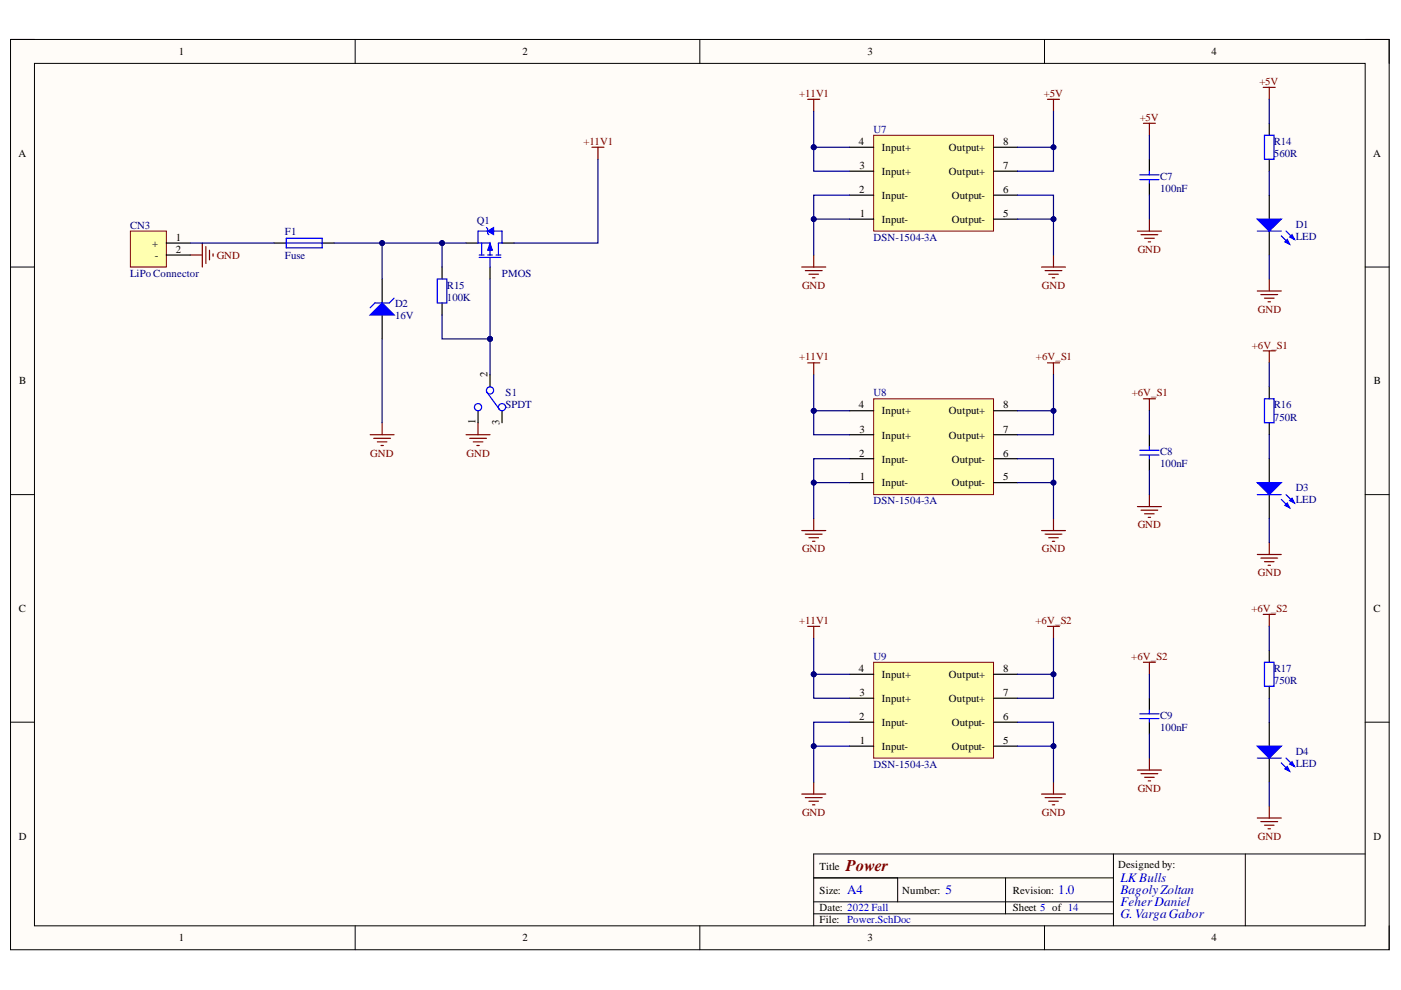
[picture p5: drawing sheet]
<svg xmlns="http://www.w3.org/2000/svg" width="297mm" height="210mm" viewBox="0 0 297 210" stroke-linecap="round" stroke-linejoin="round" font-family="sans-serif">
<path d="M2.2 8.4h292.3v193h-292.3z" fill-rule="evenodd" fill="#fffcf8"/>
<path d="M2.2 8.4h292.3v193h-292.3z" fill="none" stroke="#000" stroke-width=".21"/>
<path d="M7.3 13.4h282.1v182.9h-282.1z" fill-rule="evenodd" fill="#fffcf8"/>
<g fill="none" stroke="#000" stroke-width=".21">
<path d="M2.2 8.4h5.1M7.3 13.4h282.1v182.9h-282.1zM75.3 8.4v5M148.4 8.4v5M221.5 8.4v5M289.4 8.4h5.1v5M2.2 56.6h5.1M289.4 56.6h5.1M2.2 104.9h5.1M289.4 104.9h5.1M2.2 153.1h5.1M289.4 153.1h5.1"/>
<path d="M75.3 196.3v5.1M148.4 196.3v5.1M172.5 193.8h63.6M172.5 191.2h63.6M172.5 186.1h63.6M190.3 186.1v5.1M213.2 186.1v7.7M221.5 196.3v5.1M236.1 181.1v15.2M264 181.1v15.2M289.4 181.1h-116.9v15.2M294.5 196.3v5.1"/>
</g>
<path d="M40.4 54.1h2.5M42.9 51.5v5.1M43.7 52.3v3.6M44.4 53.1v2M45.2 53.8v.5" fill="none" stroke="#800000" stroke-width=".25"/>
<path d="M58.1 51.5h2.6M68.3 51.5h2.6M98.8 51.5h2.6M103.9 56.6v2.6M106.4 51.5h2.6" fill="none" stroke="#000" stroke-width=".25"/>
<path d="M60.7 50.5h7.6v2.1h-7.6zM60.7 51.5h7.6M101.4 51.5h2.5v2.6M101.6 54.6h4.6M101.6 54.1h1M102.1 51.5v2.6M103.4 54.1h1M103.9 54.6v2M105.2 54.1h1M105.7 51.5v2.6" fill="none" stroke="#00f" stroke-width=".25"/>
<path d="M103.9 51.5l.5 1.6h-1z" fill="#00f"/>
<path d="M103.9 51.5l.5 1.6h-1z" fill="none" stroke="#00f" stroke-width=".21"/>
<path d="M106.4 49v2.5h-.7" fill="none" stroke="#00f" stroke-width=".25"/>
<path d="M103.4 49l1.3-.8v1.6z" fill="#00f"/>
<path d="M103.4 49l1.3-.8v1.6z" fill="none" stroke="#00f" stroke-width=".21"/>
<path d="M92.7 59.2h2v5h-2zM103.1 48.2l.3 .3v1l.2 .3M103.4 49h-2v2.5M104.7 49h1.7" fill="none" stroke="#00f" stroke-width=".25"/>
<path d="M81 59.2v5M93.7 56.6v2.6M81 66.8v5.1M93.7 64.2v2.6" fill="none" stroke="#000" stroke-width=".25"/>
<path d="M78.5 66.8l2.5-2.6 2.6 2.6z" fill="#00f"/>
<path d="M78.5 66.8l2.5-2.6 2.6 2.6zM83.6 63.2l-1.1 1h-3l-1 1" fill="none" stroke="#00f" stroke-width=".25"/>
<path d="M125.5 31.2h2.5M126.8 31.2v2.6M78.5 92.2h5.1M79.2 92.9h3.6M80 93.7h2M80.8 94.5h.5M81 89.6v2.6M98.8 92.2h5.1M99.6 92.9h3.5M100.3 93.7h2.1M101.1 94.5h.5M101.4 89.6v2.6" fill="none" stroke="#800000" stroke-width=".25"/>
<path d="M185.2 28.7h25.4v20.3h-25.4z" fill-rule="evenodd" fill="#ffffb0"/>
<path d="M185.2 28.7h25.4v20.3h-25.4z" fill="none" stroke="#800000" stroke-width=".21"/>
<path d="M180.1 31.2h5.1M180.1 36.3h5.1M210.6 31.2h5.1M210.6 36.3h5.1M180.1 41.4h5.1M180.1 46.5h5.1M210.6 41.4h5.1M210.6 46.5h5.1" fill="none" stroke="#000" stroke-width=".25"/>
<g fill="none" stroke="#800000" stroke-width=".25">
<path d="M171.3 21.1h2.5M172.5 21.1v2.5M222.1 21.1h2.5M223.4 21.1v2.5M170 56.6h5.1M170.7 57.4h3.6M171.5 58.1h2M172.3 58.9h.5M172.5 54.1v2.5M220.8 56.6h5.1M221.6 57.4h3.5M222.3 58.1h2.1"/>
<path d="M223.1 58.9h.5M223.4 54.1v2.5"/>
</g>
<path d="M185.2 84.6h25.4v20.3h-25.4z" fill-rule="evenodd" fill="#ffffb0"/>
<path d="M185.2 84.6h25.4v20.3h-25.4z" fill="none" stroke="#800000" stroke-width=".21"/>
<path d="M180.1 87.1h5.1M180.1 92.2h5.1M180.1 97.3h5.1M210.6 87.1h5.1M210.6 92.2h5.1M210.6 97.3h5.1M180.1 102.3h5.1M210.6 102.3h5.1" fill="none" stroke="#000" stroke-width=".25"/>
<g fill="none" stroke="#800000" stroke-width=".25">
<path d="M171.3 76.9h2.5M172.5 76.9v2.6M222.1 76.9h2.5M223.4 76.9v2.6M170 112.5h5.1M170.7 113.3h3.6M171.5 114h2M172.3 114.8h.5M172.5 109.9v2.6M220.8 112.5h5.1M221.6 113.3h3.5M222.3 114h2.1"/>
<path d="M223.1 114.8h.5M223.4 109.9v2.6"/>
</g>
<path d="M27.6 49h7.7v7.6h-7.7z" fill-rule="evenodd" fill="#ffffb0"/>
<path d="M27.6 49h7.7v7.6h-7.7z" fill="none" stroke="#800000" stroke-width=".21"/>
<path d="M243.7 33.8v2.5M243.7 38.8v2.6M35.3 51.5h5.1M35.3 54.1h5.1M269.1 41.4v5.1M269.1 49v5.1M243.7 92.2v2.5M243.7 97.3v2.5" fill="none" stroke="#000" stroke-width=".25"/>
<path d="M241.7 37.1h4M241.7 38.1h4M243.7 36.3v.8M243.7 38.1v.7M241.7 95.5h4M241.7 96.5h4M243.7 94.7v.8M243.7 96.5v.8" fill="none" stroke="#00f" stroke-width=".25"/>
<g fill="none" stroke="#800000" stroke-width=".25">
<path d="M242.4 26.1h2.6M243.7 26.1v2.6M241.2 49h5M241.9 49.8h3.6M242.7 50.5h2M243.4 51.3h.5M243.7 46.5v2.5M242.4 84.6h2.6M243.7 84.6v2.5M241.2 107.4h5M241.9 108.2h3.6M242.7 108.9h2"/>
<path d="M243.4 109.7h.5M243.7 104.9v2.5"/>
</g>
<path d="M266.6 46.5h5.1l-2.6 2.5z" fill="#00f"/>
<path d="M266.6 46.5h5.1l-2.6 2.5zM271.7 50l1.7 1.8M272.7 49l1.7 1.8" fill="none" stroke="#00f" stroke-width=".25"/>
<path d="M272.4 51.3l.5-.5 .5 1z" fill="#00f"/>
<path d="M272.4 51.3l.5-.5 .5 1z" fill="none" stroke="#00f" stroke-width=".25"/>
<path d="M273.4 50.3l.5-.5 .5 1z" fill="#00f"/>
<path d="M268.1 28.7h2v5.1h-2zM266.6 49h5.1M273.4 50.3l.5-.5 .5 1z" fill="none" stroke="#00f" stroke-width=".25"/>
<path d="M269.1 26.1v2.6M269.1 33.8v2.5M269.1 97.3v5M269.1 104.9v5" fill="none" stroke="#000" stroke-width=".25"/>
<path d="M267.8 18.5h2.6M269.1 18.5v2.6M269.1 59.2v2.5M266.6 61.7h5.1M267.3 62.5h3.6M268.1 63.2h2M268.9 64h.5" fill="none" stroke="#800000" stroke-width=".25"/>
<path d="M266.6 102.3h5.1l-2.6 2.6z" fill="#00f"/>
<path d="M266.6 102.3h5.1l-2.6 2.6zM271.7 105.9l1.7 1.8M272.7 104.9l1.7 1.7" fill="none" stroke="#00f" stroke-width=".25"/>
<path d="M272.4 107.2l.5-.6 .5 1.1z" fill="#00f"/>
<path d="M272.4 107.2l.5-.6 .5 1.1z" fill="none" stroke="#00f" stroke-width=".25"/>
<path d="M273.4 106.1l.5-.5 .5 1z" fill="#00f"/>
<path d="M268.1 84.6h2v5h-2zM266.6 104.9h5.1M273.4 106.1l.5-.5 .5 1z" fill="none" stroke="#00f" stroke-width=".25"/>
<path d="M269.1 82v2.6M269.1 89.6v2.6" fill="none" stroke="#000" stroke-width=".25"/>
<path d="M267.8 74.4h2.6M269.1 74.4v2.5M266.6 117.6h5.1M267.3 118.3h3.6M268.1 119.1h2M268.9 119.9h.5M269.1 115v2.6" fill="none" stroke="#800000" stroke-width=".25"/>
<path d="M185.2 140.4h25.4v20.3h-25.4z" fill-rule="evenodd" fill="#ffffb0"/>
<path d="M185.2 140.4h25.4v20.3h-25.4z" fill="none" stroke="#800000" stroke-width=".21"/>
<path d="M180.1 143h5.1M180.1 148h5.1M180.1 153.1h5.1M180.1 158.2h5.1M210.6 143h5.1M210.6 148h5.1M210.6 153.1h5.1M210.6 158.2h5.1M243.7 148v2.6M243.7 153.1v2.6M269.1 153.1v5.1M269.1 160.7v5.1" fill="none" stroke="#000" stroke-width=".25"/>
<g fill="none" stroke="#800000" stroke-width=".25">
<path d="M171.3 132.8h2.5M172.5 132.8v2.5M222.1 132.8h2.5M223.4 132.8v2.5M242.4 140.4h2.6M243.7 140.4v2.6M170 168.4h5.1M170.7 169.1h3.6M171.5 169.9h2M172.3 170.6h.5M172.5 165.8v2.6M220.8 168.4h5.1"/>
<path d="M221.6 169.1h3.5M222.3 169.9h2.1M223.1 170.6h.5M223.4 165.8v2.6M241.2 163.3h5M241.9 164h3.6M242.7 164.8h2M243.4 165.6h.5M243.7 160.7v2.6"/>
</g>
<path d="M241.7 151.3h4M241.7 152.4h4M243.7 150.6v.7M243.7 152.4v.7" fill="none" stroke="#00f" stroke-width=".25"/>
<path d="M266.6 158.2h5.1l-2.6 2.5z" fill="#00f"/>
<path d="M266.6 158.2h5.1l-2.6 2.5zM271.7 161.8l1.7 1.7M272.7 160.7l1.7 1.8" fill="none" stroke="#00f" stroke-width=".25"/>
<path d="M272.4 163l.5-.5 .5 1z" fill="#00f"/>
<path d="M272.4 163l.5-.5 .5 1z" fill="none" stroke="#00f" stroke-width=".25"/>
<path d="M273.4 162l.5-.5 .5 1z" fill="#00f"/>
<path d="M268.1 140.4h2v5.1h-2zM266.6 160.7h5.1M273.4 162l.5-.5 .5 1z" fill="none" stroke="#00f" stroke-width=".25"/>
<path d="M269.1 137.9v2.5M269.1 145.5v2.5" fill="none" stroke="#000" stroke-width=".25"/>
<path d="M267.8 130.3h2.6M269.1 130.3v2.5M266.6 173.4h5.1M267.3 174.2h3.6M268.1 175h2M268.9 175.7h.5M269.1 170.9v2.5" fill="none" stroke="#800000" stroke-width=".25"/>
<path d="M126.8 33.8v17.7h-17.8M81 51.5v7.7" fill="none" stroke="#000080" stroke-width=".25"/>
<circle cx="81" cy="51.5" r=".51" fill="#000080"/>
<circle cx="81" cy="51.5" r=".51" fill="none" stroke="#000080" stroke-width=".21"/>
<path d="M93.7 51.5v5.1" fill="none" stroke="#000080" stroke-width=".25"/>
<circle cx="93.7" cy="51.5" r=".51" fill="#000080"/>
<circle cx="93.7" cy="51.5" r=".51" fill="none" stroke="#000080" stroke-width=".21"/>
<path d="M103.9 71.9v7.6" fill="none" stroke="#000080" stroke-width=".25"/>
<circle cx="103.9" cy="71.9" r=".51" fill="#000080"/>
<circle cx="103.9" cy="71.9" r=".51" fill="none" stroke="#000080" stroke-width=".21"/>
<path d="M172.5 31.2h7.6M81 71.9v17.7" fill="none" stroke="#000080" stroke-width=".25"/>
<circle cx="172.5" cy="31.2" r=".51" fill="#000080"/>
<circle cx="172.5" cy="31.2" r=".51" fill="none" stroke="#000080" stroke-width=".21"/>
<path d="M172.5 31.2v5.1h7.6" fill="none" stroke="#000080" stroke-width=".25"/>
<circle cx="172.5" cy="31.2" r=".51" fill="#000080"/>
<circle cx="172.5" cy="31.2" r=".51" fill="none" stroke="#000080" stroke-width=".21"/>
<path d="M180.1 41.4h-7.6v12.7" fill="none" stroke="#000080" stroke-width=".25"/>
<circle cx="172.5" cy="46.5" r=".51" fill="#000080"/>
<circle cx="172.5" cy="46.5" r=".51" fill="none" stroke="#000080" stroke-width=".21"/>
<path d="M172.5 46.5h7.6" fill="none" stroke="#000080" stroke-width=".25"/>
<circle cx="172.5" cy="46.5" r=".51" fill="#000080"/>
<circle cx="172.5" cy="46.5" r=".51" fill="none" stroke="#000080" stroke-width=".21"/>
<path d="M223.4 23.6v7.6h-7.7" fill="none" stroke="#000080" stroke-width=".25"/>
<circle cx="223.4" cy="31.2" r=".51" fill="#000080"/>
<circle cx="223.4" cy="31.2" r=".51" fill="none" stroke="#000080" stroke-width=".21"/>
<path d="M223.4 31.2v5.1h-7.7" fill="none" stroke="#000080" stroke-width=".25"/>
<circle cx="223.4" cy="31.2" r=".51" fill="#000080"/>
<circle cx="223.4" cy="31.2" r=".51" fill="none" stroke="#000080" stroke-width=".21"/>
<path d="M215.7 41.4h7.7v12.7" fill="none" stroke="#000080" stroke-width=".25"/>
<circle cx="223.4" cy="46.5" r=".51" fill="#000080"/>
<circle cx="223.4" cy="46.5" r=".51" fill="none" stroke="#000080" stroke-width=".21"/>
<path d="M215.7 46.5h7.7" fill="none" stroke="#000080" stroke-width=".25"/>
<circle cx="223.4" cy="46.5" r=".51" fill="#000080"/>
<circle cx="223.4" cy="46.5" r=".51" fill="none" stroke="#000080" stroke-width=".21"/>
<path d="M172.5 79.5v7.6" fill="none" stroke="#000080" stroke-width=".25"/>
<circle cx="172.5" cy="87.1" r=".51" fill="#000080"/>
<circle cx="172.5" cy="87.1" r=".51" fill="none" stroke="#000080" stroke-width=".21"/>
<path d="M172.5 87.1h7.6" fill="none" stroke="#000080" stroke-width=".25"/>
<circle cx="172.5" cy="87.1" r=".51" fill="#000080"/>
<circle cx="172.5" cy="87.1" r=".51" fill="none" stroke="#000080" stroke-width=".21"/>
<path d="M172.5 87.1v5.1h7.6" fill="none" stroke="#000080" stroke-width=".25"/>
<circle cx="172.5" cy="87.1" r=".51" fill="#000080"/>
<circle cx="172.5" cy="87.1" r=".51" fill="none" stroke="#000080" stroke-width=".21"/>
<path d="M180.1 97.3h-7.6v12.6" fill="none" stroke="#000080" stroke-width=".25"/>
<circle cx="172.5" cy="102.3" r=".51" fill="#000080"/>
<circle cx="172.5" cy="102.3" r=".51" fill="none" stroke="#000080" stroke-width=".21"/>
<path d="M172.5 102.3h7.6" fill="none" stroke="#000080" stroke-width=".25"/>
<circle cx="172.5" cy="102.3" r=".51" fill="#000080"/>
<circle cx="172.5" cy="102.3" r=".51" fill="none" stroke="#000080" stroke-width=".21"/>
<path d="M223.4 79.5v7.6h-7.7" fill="none" stroke="#000080" stroke-width=".25"/>
<circle cx="223.4" cy="87.1" r=".51" fill="#000080"/>
<circle cx="223.4" cy="87.1" r=".51" fill="none" stroke="#000080" stroke-width=".21"/>
<path d="M223.4 87.1v5.1h-7.7" fill="none" stroke="#000080" stroke-width=".25"/>
<circle cx="223.4" cy="87.1" r=".51" fill="#000080"/>
<circle cx="223.4" cy="87.1" r=".51" fill="none" stroke="#000080" stroke-width=".21"/>
<path d="M215.7 97.3h7.7v12.6" fill="none" stroke="#000080" stroke-width=".25"/>
<circle cx="223.4" cy="102.3" r=".51" fill="#000080"/>
<circle cx="223.4" cy="102.3" r=".51" fill="none" stroke="#000080" stroke-width=".21"/>
<path d="M215.7 102.3h7.7" fill="none" stroke="#000080" stroke-width=".25"/>
<circle cx="223.4" cy="102.3" r=".51" fill="#000080"/>
<circle cx="223.4" cy="102.3" r=".51" fill="none" stroke="#000080" stroke-width=".21"/>
<path d="M172.5 23.6v7.6M40.4 51.5h17.7" fill="none" stroke="#000080" stroke-width=".25"/>
<circle cx="172.5" cy="31.2" r=".51" fill="#000080"/>
<circle cx="172.5" cy="31.2" r=".51" fill="none" stroke="#000080" stroke-width=".21"/>
<path d="M243.7 28.7v5.1M269.1 21.1v5M269.1 36.3v5.1M243.7 41.4v5.1M269.1 54.1v5.1M269.1 76.9v5.1M243.7 87.1v5.1M243.7 99.8v5.1M269.1 92.2v5.1M269.1 109.9v5.1M172.5 135.3v7.7" fill="none" stroke="#000080" stroke-width=".25"/>
<circle cx="172.5" cy="143" r=".51" fill="#000080"/>
<circle cx="172.5" cy="143" r=".51" fill="none" stroke="#000080" stroke-width=".21"/>
<path d="M172.5 143h7.6" fill="none" stroke="#000080" stroke-width=".25"/>
<circle cx="172.5" cy="143" r=".51" fill="#000080"/>
<circle cx="172.5" cy="143" r=".51" fill="none" stroke="#000080" stroke-width=".21"/>
<path d="M172.5 143v5h7.6" fill="none" stroke="#000080" stroke-width=".25"/>
<circle cx="172.5" cy="143" r=".51" fill="#000080"/>
<circle cx="172.5" cy="143" r=".51" fill="none" stroke="#000080" stroke-width=".21"/>
<path d="M180.1 153.1h-7.6v12.7" fill="none" stroke="#000080" stroke-width=".25"/>
<circle cx="172.5" cy="158.2" r=".51" fill="#000080"/>
<circle cx="172.5" cy="158.2" r=".51" fill="none" stroke="#000080" stroke-width=".21"/>
<path d="M172.5 158.2h7.6" fill="none" stroke="#000080" stroke-width=".25"/>
<circle cx="172.5" cy="158.2" r=".51" fill="#000080"/>
<circle cx="172.5" cy="158.2" r=".51" fill="none" stroke="#000080" stroke-width=".21"/>
<path d="M223.4 135.3v7.7h-7.7" fill="none" stroke="#000080" stroke-width=".25"/>
<circle cx="223.4" cy="143" r=".51" fill="#000080"/>
<circle cx="223.4" cy="143" r=".51" fill="none" stroke="#000080" stroke-width=".21"/>
<path d="M223.4 143v5h-7.7" fill="none" stroke="#000080" stroke-width=".25"/>
<circle cx="223.4" cy="143" r=".51" fill="#000080"/>
<circle cx="223.4" cy="143" r=".51" fill="none" stroke="#000080" stroke-width=".21"/>
<path d="M215.7 153.1h7.7v12.7" fill="none" stroke="#000080" stroke-width=".25"/>
<circle cx="223.4" cy="158.2" r=".51" fill="#000080"/>
<circle cx="223.4" cy="158.2" r=".51" fill="none" stroke="#000080" stroke-width=".21"/>
<path d="M215.7 158.2h7.7" fill="none" stroke="#000080" stroke-width=".25"/>
<circle cx="223.4" cy="158.2" r=".51" fill="#000080"/>
<circle cx="223.4" cy="158.2" r=".51" fill="none" stroke="#000080" stroke-width=".21"/>
<path d="M70.9 51.5h27.9M269.1 132.8v5.1M243.7 143v5M243.7 155.7v5M269.1 148v5.1M269.1 165.8v5.1" fill="none" stroke="#000080" stroke-width=".25"/>
<circle cx="81" cy="51.5" r=".51" fill="#000080"/>
<circle cx="81" cy="51.5" r=".51" fill="none" stroke="#000080" stroke-width=".21"/>
<circle cx="93.7" cy="51.5" r=".51" fill="#000080"/>
<circle cx="93.7" cy="51.5" r=".51" fill="none" stroke="#000080" stroke-width=".21"/>
<path d="M103.9 59.2v12.7" fill="none" stroke="#000080" stroke-width=".25"/>
<circle cx="103.9" cy="71.9" r=".51" fill="#000080"/>
<circle cx="103.9" cy="71.9" r=".51" fill="none" stroke="#000080" stroke-width=".21"/>
<path d="M93.7 66.8v5.1h10.2" fill="none" stroke="#000080" stroke-width=".25"/>
<circle cx="103.9" cy="71.9" r=".51" fill="#000080"/>
<circle cx="103.9" cy="71.9" r=".51" fill="none" stroke="#000080" stroke-width=".21"/>
<path d="M103.9 79.5v2.5M101.4 87.1v2.5M106.4 87.1v2.5" fill="none" stroke="#000" stroke-width=".25"/>
<g fill="none" stroke="#00f" stroke-width=".25">
<path d="M103.1 83l2.8 3.8"/>
<circle cx="101.4" cy="86.3" r=".76"/>
<circle cx="103.9" cy="82.8" r=".76"/>
<circle cx="106.4" cy="86.3" r=".76"/>
</g>
<text font-size="3.5" fill="#800000" x="179.4" y="184.6">Power</text>
<g font-size="2.8" fill="#00f">
<text x="179.6" y="189.6">A4</text>
<text x="200.4" y="189.6">5</text>
<text x="224.4" y="189.6">1.0</text>
<text x="237.6" y="187.1">LKBulls</text>
<text x="237.6" y="189.6">BagolyZoltan</text>
<text x="237.6" y="192.2">FeherDaniel</text>
<text x="237.6" y="194.7">G. VargaGabor</text>
</g>
<g font-size="2.3">
<text x="37.9" y="11.7">1</text>
<text x="110.7" y="11.7">2</text>
<text x="183.9" y="11.7">3</text>
<text x="256.9" y="11.7">4</text>
<text x="3.9" y="33.3">A</text>
<text x="182.1" y="30.8">4</text>
<text x="182.2" y="35.9">3</text>
<text x="187" y="32">Input+</text>
<text x="201.2" y="32">Output+</text>
<text x="212.7" y="30.8">8</text>
<text x="212.7" y="35.9">7</text>
<text x="291.1" y="33.3">A</text>
<text x="182.2" y="40.9">2</text>
<text x="187" y="37.1">Input+</text>
<text x="201.2" y="37.1">Output+</text>
<text x="212.7" y="40.9">6</text>
<text x="182.3" y="46">1</text>
<text x="187" y="42.2">Input-</text>
<text x="187" y="47.3">Input-</text>
<text x="201.8" y="42.2">Output-</text>
<text x="201.8" y="47.3">Output-</text>
<text x="212.7" y="46">5</text>
<text x="32.2" y="52.3">+</text>
<text x="37.3" y="51.1">1</text>
<text x="37.3" y="53.6">2</text>
<text x="32.8" y="54.9">-</text>
<text x="4.1" y="81.5">B</text>
<text x="103.4" y="80" transform="rotate(-90 103.4 80)">2</text>
<text x="291.3" y="81.5">B</text>
<text x="100.8" y="90" transform="rotate(-90 100.8 90)">1</text>
<text x="182.1" y="86.6">4</text>
<text x="187" y="87.8">Input+</text>
<text x="201.2" y="87.8">Output+</text>
<text x="212.7" y="86.6">8</text>
<text x="105.9" y="90" transform="rotate(-90 105.9 90)">3</text>
<text x="182.2" y="91.7">3</text>
<text x="187" y="93">Input+</text>
<text x="201.2" y="93">Output+</text>
<text x="212.7" y="91.7">7</text>
<text x="182.2" y="96.8">2</text>
<text x="182.3" y="101.9">1</text>
<text x="187" y="98.1">Input-</text>
<text x="201.8" y="98.1">Output-</text>
<text x="212.7" y="96.8">6</text>
<text x="212.7" y="101.9">5</text>
<text x="187" y="103.1">Input-</text>
<text x="201.8" y="103.1">Output-</text>
<text x="4" y="129.8">C</text>
<text x="291.2" y="129.8">C</text>
<text x="182.1" y="142.4">4</text>
<text x="187" y="143.7">Input+</text>
<text x="201.2" y="143.7">Output+</text>
<text x="212.7" y="142.4">8</text>
<text x="182.2" y="147.5">3</text>
<text x="187" y="148.9">Input+</text>
<text x="201.2" y="148.9">Output+</text>
<text x="212.7" y="147.5">7</text>
<text x="182.2" y="152.7">2</text>
<text x="187" y="153.9">Input-</text>
<text x="201.8" y="153.9">Output-</text>
<text x="212.7" y="152.7">6</text>
<text x="182.3" y="157.7">1</text>
<text x="187" y="159">Input-</text>
<text x="201.8" y="159">Output-</text>
<text x="212.7" y="157.7">5</text>
<text x="4" y="178">D</text>
<text x="291.2" y="178">D</text>
<text x="173.8" y="184.4">Title</text>
<text x="237.1" y="184.1">Designed by:</text>
<text x="173.8" y="189.4">Size:</text>
<text x="191.3" y="189.4">Number:</text>
<text x="214.7" y="189.4">Revision:</text>
<text x="173.8" y="193.3">Date: 2022 Fall</text>
<text x="173.8" y="195.8">File:</text>
<text x="214.7" y="193.3">Sheet 5 of 14</text>
<text x="37.9" y="199.6">1</text>
<text x="110.7" y="199.6">2</text>
<text x="183.9" y="199.6">3</text>
<text x="256.9" y="199.6">4</text>
</g>
<g font-size="2.3" fill="#800000">
<text x="169.5" y="20.6">+11V1</text>
<text x="221.3" y="20.6">+5V</text>
<text x="267" y="18">+5V</text>
<text x="241.6" y="25.6">+5V</text>
<text x="123.7" y="30.8">+11V1</text>
<text x="241.2" y="53.6">GND</text>
<text x="45.9" y="54.9">GND</text>
<text x="170.1" y="61.2">GND</text>
<text x="220.9" y="61.2">GND</text>
<text x="266.7" y="66.3">GND</text>
<text x="169.5" y="76.4">+11V1</text>
<text x="219.6" y="76.4">+6V_S1</text>
<text x="265.4" y="73.9">+6V_S1</text>
<text x="239.9" y="84">+6V_S1</text>
<text x="78.5" y="96.8">GND</text>
<text x="98.9" y="96.8">GND</text>
<text x="241.2" y="112">GND</text>
<text x="170.1" y="117.1">GND</text>
<text x="220.9" y="117.1">GND</text>
<text x="266.7" y="122.2">GND</text>
<text x="265.3" y="129.8">+6V_S2</text>
<text x="169.5" y="132.3">+11V1</text>
<text x="219.6" y="132.3">+6V_S2</text>
<text x="239.9" y="139.9">+6V_S2</text>
<text x="241.2" y="167.9">GND</text>
<text x="170.1" y="173">GND</text>
<text x="220.9" y="173">GND</text>
<text x="266.7" y="178">GND</text>
</g>
<g font-size="2.3" fill="#000080">
<text x="185.2" y="28.2">U7</text>
<text x="270.1" y="33.3">560R</text>
<text x="270.1" y="30.8">R14</text>
<text x="245.9" y="40.7">100nF</text>
<text x="245.9" y="38.1">C7</text>
<text x="101.1" y="47.5">Q1</text>
<text x="27.6" y="48.5">CN3</text>
<text x="60.4" y="49.8">F1</text>
<text x="185.2" y="51.1">DSN-1504-3A</text>
<text x="274.7" y="48.3">D1</text>
<text x="274.7" y="50.8">LED</text>
<text x="27.6" y="58.7">LiPo Connector</text>
<text x="60.4" y="54.9">Fuse</text>
<text x="106.4" y="58.7">PMOS</text>
<text x="83.8" y="65">D2</text>
<text x="94.8" y="63.7">100K</text>
<text x="94.8" y="61.2">R15</text>
<text x="83.8" y="67.6">16V</text>
<text x="107.2" y="84">S1</text>
<text x="107.2" y="86.6">SPDT</text>
<text x="185.2" y="84">U8</text>
<text x="270.1" y="89.2">750R</text>
<text x="270.1" y="86.6">R16</text>
<text x="245.9" y="99.1">100nF</text>
<text x="245.9" y="96.5">C8</text>
<text x="185.2" y="106.9">DSN-1504-3A</text>
<text x="274.7" y="104.2">D3</text>
<text x="274.7" y="106.7">LED</text>
<text x="185.2" y="139.9">U9</text>
<text x="270.1" y="142.4">R17</text>
<text x="270.1" y="145">750R</text>
<text x="245.9" y="155">100nF</text>
<text x="245.9" y="152.4">C9</text>
<text x="274.7" y="160">D4</text>
<text x="185.2" y="162.8">DSN-1504-3A</text>
<text x="274.7" y="162.6">LED</text>
</g>
<text font-size="2.3" fill="#00f" x="179.6" y="195.8">Power.SchDoc</text>
</svg>
